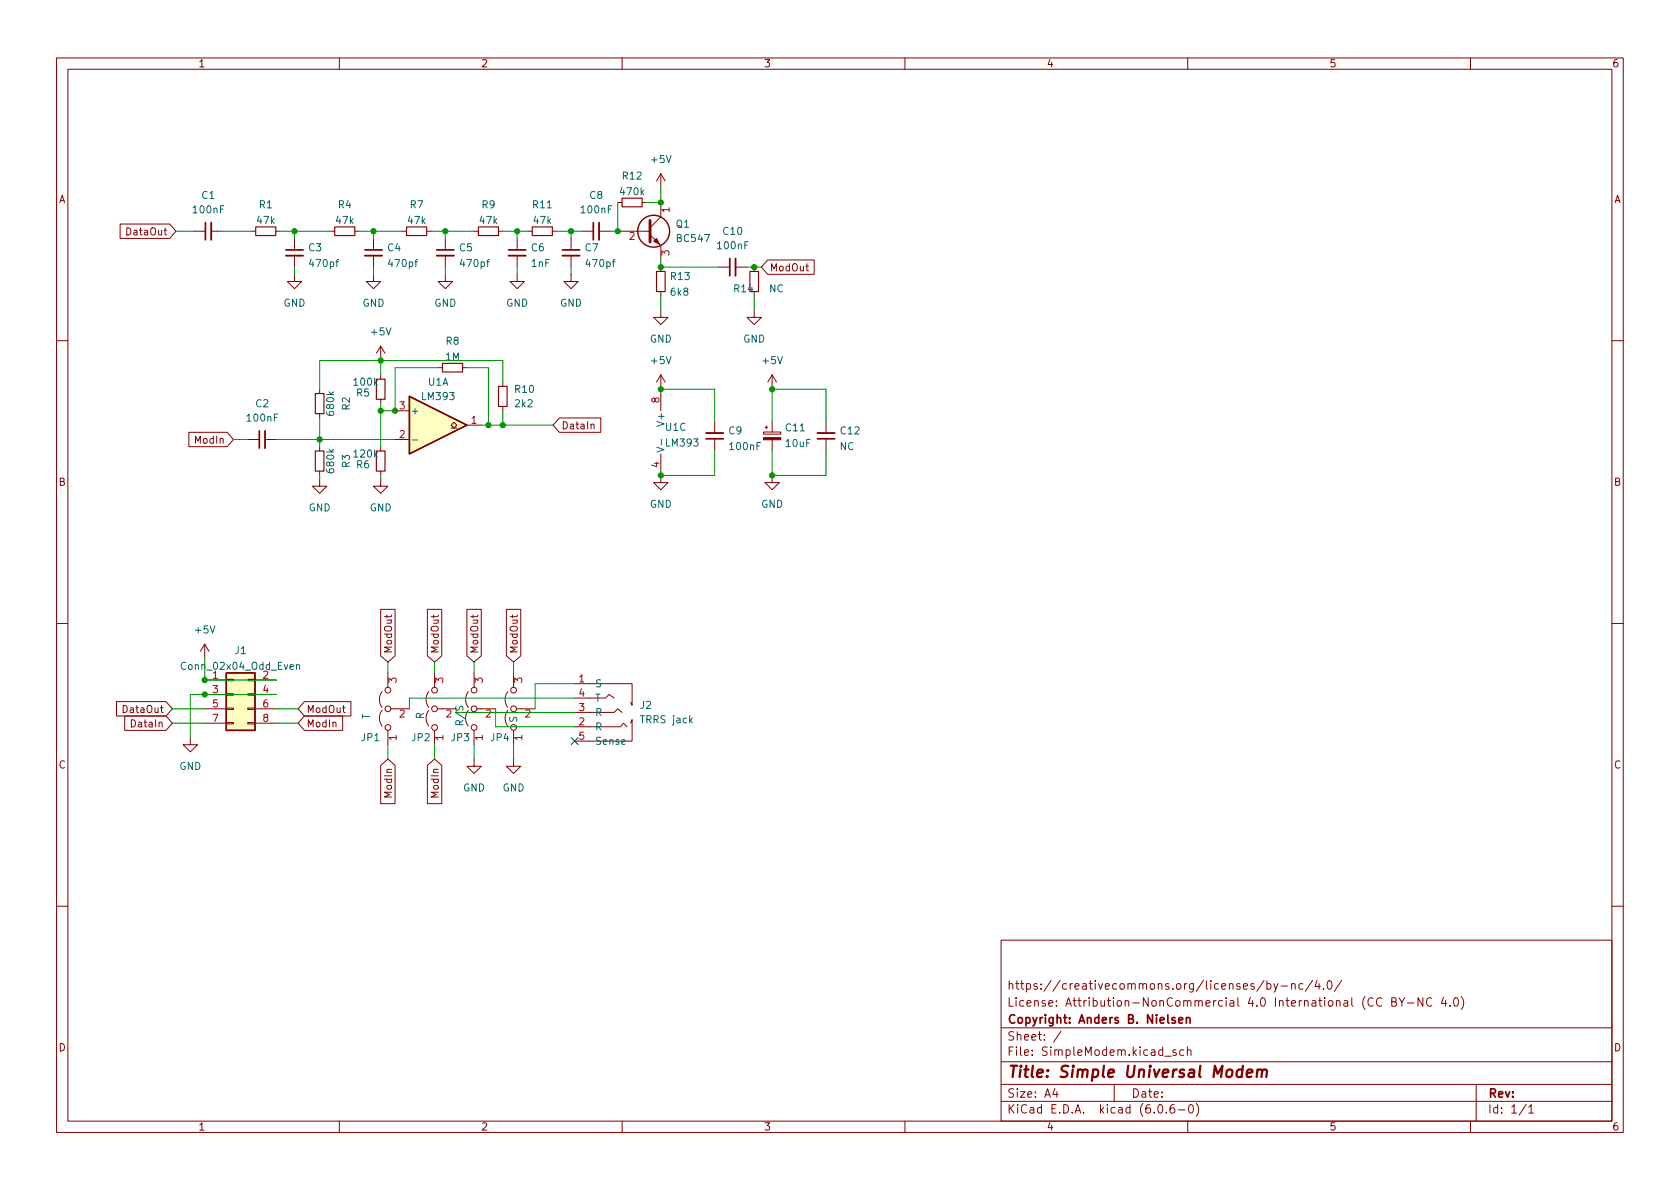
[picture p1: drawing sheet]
<svg xmlns="http://www.w3.org/2000/svg" width="297mm" height="210mm" viewBox="0 0 297 210" stroke-linecap="round" stroke-linejoin="round" font-family="sans-serif">
<g fill="none" stroke="#840000" stroke-width=".18">
<path d="M10 10.2h277v190.1h-277zM12 12.2h273v186.1h-273zM60 10.2v2M110 10.2v2M160 10.2v2M210 10.2v2M260 10.2v2M21.2 39.6h8.8l1.1 1.3-1.1 1.3h-8.8zM109.2 35.8h.8M113.5 35.8h.8M116.8 35.8v2.5l-1.9 2M116.8 30.7v2.6"/>
<path d="M116.8 30.7l-.7 1.3M116.8 30.7l.8 1.3M34.3 40.9h2M37.3 40.9h2.1M44.4 40.9h.8M48.8 40.9h.7M52.1 48.5v1.3h1.2l-1.2 1.2-1.3-1.2h1.3M52.1 42.2v2M52.1 45.2v2M58.4 40.9h.8M62.7 40.9h.8M66 48.5v1.3h1.3l-1.3 1.2-1.2-1.2h1.2"/>
<path d="M66 42.2v2M66 45.2v2M71.1 40.9h.8M75.4 40.9h.8M78.7 48.5v1.3h1.3l-1.3 1.2-1.2-1.2h1.2M78.7 42.2v2M78.7 45.2v2M83.8 40.9h.8M88.1 40.9h.8M91.4 48.5v1.3h1.3l-1.3 1.2-1.2-1.2h1.2M91.4 42.2v2M91.4 45.2v2"/>
<path d="M93.3 40.9h.8M97.7 40.9h.7M101 48.5v1.3h1.2l-1.2 1.2-1.3-1.2h1.3M101 42.2v2M101 45.2v2M102.9 40.9h2M105.9 40.9h2M109.2 40.9h5.7M114.9 41.5l1.9 1.9v2.6M116.8 54.9v1.2h1.3l-1.3 1.3-1.2-1.3h1.2M116.8 47.2v.8M116.8 51.6v.7"/>
<path d="M127 47.2h2M130 47.2h2.1M133.3 54.9v1.2h1.3l-1.3 1.3-1.2-1.3h1.2M133.3 47.2v.8M133.3 51.6v.7M135.7 46h8.3v2.5h-8.3l-1.1-1.3zM142.5 47.1h.5M142.7 46.6v1.1l.3 .2M10 60.2h2M33.4 76.4h6.8l1.1 1.3-1.1 1.3h-6.8zM43.8 77.7h2M46.9 77.7h2"/>
<path d="M56.5 68.8v.8M56.5 73.1v.8M56.5 79v.8M67.3 61.2l-.8 1.3M67.3 61.2v2.5M67.3 66.3v.8M67.3 70.6v.8M67.3 79v.8M67.3 61.2l.8 1.3M69.8 77.7h2.6M69.8 72.6h2.6M77.5 65h.7"/>
<path d="M79.8 75.7h.5l-.5-.5 .5-.5 .5 .5-.5 .5h.5M81.8 65h.7M82.5 75.2h2.6M88.9 67.6v.7M88.9 71.9v.7M98.9 73.9h7.3v2.5h-7.3l-1.1-1.2zM104.5 75.1l.2-.1 .3 .1v.7M116.8 66.3v6.3M116.8 66.3l-.7 1.3M116.8 66.3l.8 1.3M126.4 74.5v2.1M126.4 77.6v2"/>
<path d="M135 76.4h3v.4h-3zM135.3 75.6h.5M135.5 75.3v.5M136.5 66.3l-.7 1.3M136.5 66.3v2.5M136.5 74.5v1.9M136.5 77.8v1.8M136.5 66.3l.8 1.3M146 74.5v2.1M146 77.6v2M285 60.2h2M56.5 84.7v1.3h1.3l-1.3 1.2-1.3-1.2h1.3"/>
<path d="M56.5 83.3v.8M67.3 84.7v1.3h1.3l-1.3 1.2-1.3-1.2h1.3M67.3 83.3v.8M116.8 80.3v5h1.3l-1.3 1.3-1.2-1.3h1.2M136.5 84.1v1.2h1.3l-1.3 1.3-1.2-1.3h1.2M10 110.2h2M36.2 113.9l-.8 1.3M36.2 113.9v2.6M36.2 113.9l.8 1.3M67.3 107.8h2.6v8.2l-1.3 1.1-1.3-1.1zM68.4 108.7v.5M68.6 119v2.5"/>
<path d="M69.2 108.7l-.1 .4h-1.1M75.6 107.8h2.5v8.2l-1.3 1.1-1.2-1.1zM76.7 108.7v.5M76.8 119v2.5M77.5 108.7l-.2 .4h-1.1M82.5 107.8h2.6v8.2l-1.3 1.1-1.3-1.1zM83.6 108.7v.5M83.8 119v2.5M84.5 108.7l-.2 .4h-1.1M89.5 107.8h2.6v8.2l-1.3 1.1-1.3-1.1zM90.6 108.7v.5M90.8 119v2.5"/>
<path d="M91.5 108.7l-.2 .4h-1.1M285 110.2h2M20.6 124.1h8.8l1.1 1.2-1.1 1.3h-8.8zM22.1 126.6h7.3l1.1 1.3-1.1 1.3h-7.3zM33.7 130.4v1.3h1.2l-1.2 1.3-1.3-1.3h1.3M36.2 125.3h3.8M36.2 120.3h3.8M36.2 122.8h3.8M36.2 127.9h3.8M40 127.8h1.3v.2h-1.3zM40 125.2h1.3v.3h-1.3zM40 122.7h1.3v.2h-1.3z"/>
<path d="M40 120.1h1.3v.3h-1.3zM43.8 127.8h1.3v.2h-1.3zM43.8 125.2h1.3v.3h-1.3zM43.8 122.7h1.3v.2h-1.3zM43.8 120.1h1.3v.3h-1.3zM45.1 125.3h3.8M45.1 120.3h3.8M45.1 122.8h3.8M45.1 127.9h3.8M53.8 124.1h8.2v2.5h-8.2l-1.1-1.3zM53.8 126.6h6.8v2.6h-6.8l-1.1-1.3zM60.6 125.2h.4"/>
<path d="M60.7 124.7v1.1l.3 .2M67.3 135.3l1.3-1.1 1.3 1.1v6.8h-2.6zM67.6 125.6a2.26 2.26 0 0 0 0 2.8M67.6 122.3a2.26 2.26 0 0 0 0 2.8M68.6 129.2v2.5M69.1 125.3h3.3M75.6 135.3l1.2-1.1 1.3 1.1v6.8h-2.5zM75.8 125.6a2.26 2.26 0 0 0 0 2.8M75.8 122.3a2.26 2.26 0 0 0 0 2.8M76.8 129.2v2.5M77.3 125.3h3.3M82.8 125.6a2.26 2.26 0 0 0 0 2.8"/>
<path d="M82.8 122.3a2.26 2.26 0 0 0 0 2.8M83.8 134.2v1.3h1.3l-1.3 1.3-1.3-1.3h1.3M83.8 129.2v2.5M84.3 125.3h3.3M89.8 125.6a2.26 2.26 0 0 0 0 2.8M89.8 122.3a2.26 2.26 0 0 0 0 2.8M90.8 134.2v1.3h1.3l-1.3 1.3-1.3-1.3h1.3M90.8 129.2v2.5M91.3 125.3h3.3M101.6 120.9h10.2v3.8l-.3-.5M101.6 123.4h5.5l.6-.6 .9 .6M101.6 126h7l.6-.7 .8 .7"/>
<path d="M101.6 128.5h8.1l.5-.6 .7 .6M111.5 127.9l.3-.7v3.9h-10.2M10 160.2h2M177 166.3h108v32h-108zM223.5 173.4l-1.3 1.9M224 174l.4-.1 .3 .3v.4l-.1 .3h-.6M224 173.4v1.5M225.2 173.9l.4 1M225.9 173.9l-.5 1.4-.2 .1M226.5 174.4h1.1M228.4 174.1l.2-.2 .3 .1 .1 .9M228.4 173.9v1"/>
<path d="M230.4 174l-.5-.1-.3 .3v.4l.2 .3h.6M232.1 173.4l-1.3 1.9M232.9 173.4l-.4 1h.9M233.2 173.9v1M234 174.8v.1M234.8 173.6l.2-.2a.81 .81 0 0 1 .6 .7 .81 .81 0 0 1-.3 .8h-.2a.81 .81 0 0 1-.3-1.3zM237.2 173.4l-1.3 1.9M244.3 176.6a.6 .6 0 0 0-.8 0 .6 .6 0 0 0-.1 .7 .56 .56 0 0 0 .3 .6 .56 .56 0 0 0 .6-.1M246.1 177.1h.6l.2-.2-.2-.4-.6-.1v1.5h.5l.3-.3a.39 .39 0 0 0-.3-.5M247.4 176.4l.5 .8 .5-.8M247.9 177.2v.7M248.9 177.4h1.1"/>
<path d="M251.6 176.4v1.5l-.9-1.5v1.5M253.1 176.6a.6 .6 0 0 0-.7 0 .6 .6 0 0 0-.2 .7 .56 .56 0 0 0 .3 .6 .56 .56 0 0 0 .6-.1M255.2 176.4l-.3 1h.9M255.6 176.9v1M256.4 177.8v.1M257.2 176.5l.2-.1a.81 .81 0 0 1 .5 .7 .81 .81 0 0 1-.3 .8h-.1a.81 .81 0 0 1-.6-.6 .81 .81 0 0 1 .3-.8zM258.4 176.2a1.72 1.72 0 0 1 0 2.3M285 160.2h2M60 198.3v2M110 198.3v2M160 198.3v2M177 194.8h108"/>
<path d="M177 191.8h108M177 187.8h108M177 181.8h108M186.5 192.5l-.4 1h1M186.9 193v1M187.6 182.4l-1.3 1.9M197 191.8v3M204.9 195.4l.2-.1a.81 .81 0 0 1 .6 .7 .81 .81 0 0 1-.3 .8h-.2a.81 .81 0 0 1-.6-.6 .81 .81 0 0 1 .3-.8zM205.9 186.8h1.2M206.2 196.7v.1M207.6 195.3a.59 .59 0 0 0-.7 .7v.5l.1 .3h.4l.2-.1 .1-.5-.1-.2-.5-.1-.2 .3M207.9 185.7l-.3-.1-.2 .2v.3l.5 .1v.4h-.5"/>
<path d="M208.4 196.3h1.1M209.3 185.7l-.4-.1-.3 .3v.4l.1 .3h.6M209.9 185.8l.2-.2 .4 .1 .1 .9M209.9 185.1v1.5M210 198.3v2M210.4 195.4l.1-.1a.81 .81 0 0 1 .6 .7 .81 .81 0 0 1-.3 .8h-.2a.81 .81 0 0 1-.5-.6 .81 .81 0 0 1 .3-.8zM211.5 195.1a1.72 1.72 0 0 1 0 2.3M260 198.3v2M261 191.8v6.5M269.9 195.3l-1.3 1.9M270.3 195.8l.4-.5v1.5M270.3 196.8h.9"/>
<circle cx="68.6" cy="125.3" r=".51"/>
<circle cx="68.6" cy="122" r=".51"/>
<circle cx="68.6" cy="128.6" r=".51"/>
<circle cx="76.8" cy="125.3" r=".51"/>
<circle cx="76.8" cy="122" r=".51"/>
<circle cx="76.8" cy="128.6" r=".51"/>
<circle cx="83.8" cy="125.3" r=".51"/>
<circle cx="83.8" cy="122" r=".51"/>
<circle cx="83.8" cy="128.6" r=".51"/>
<circle cx="90.8" cy="125.3" r=".51"/>
<circle cx="90.8" cy="122" r=".51"/>
<circle cx="90.8" cy="128.6" r=".51"/>
</g>
<path d="M219.7 189.2a.66 .66 0 0 0-1 .3l-.1 .6 .2 .3 .1 .1 .6-.1M219.8 188.5l-.3 2M220.5 189.8l.9-.2v-.4l-.6-.1-.3 .3v1l.2 .1 .5-.1M222.3 189.3a.49 .49 0 0 1 .9 .1l-.2 1.1M222.3 189.1l-.1 1.4M223.2 189.4a.5 .5 0 0 1 .8-.2l-.1 1.3" fill="none" stroke="#840000" stroke-width=".4"/>
<g fill="none" stroke="#840000" stroke-width=".3">
<path d="M36.3 39.4v3M104.9 39.4v3M50.5 44.2h3.1M64.5 44.2h3.1M77.2 44.2h3.1M89.9 44.2h3.1M99.4 44.2h3.1M129 45.7v3.1M45.8 76.2v3M124.8 77.6h3.1M144.5 77.6h3.1M209.8 179.9v1"/>
<path d="M207.8 180l-.4-.1-.2 .2 .1 .3 .5 .1v.4h-.6M208.4 180.4l.7-.1v-.3l-.5-.1-.2 .2 .1 .8h.6M209.8 180.1l.2-.2 .3 .1 .1 .9"/>
</g>
<g fill="none" stroke="#840000" stroke-width=".2">
<path d="M110 35h3.5v1.6h-3.5zM45.2 40.1h3.6v1.6h-3.6zM59.2 40.1h3.5v1.6h-3.5zM71.9 40.1h3.5v1.6h-3.5zM84.6 40.1h3.5v1.6h-3.5zM94.1 40.1h3.6v1.6h-3.6zM116.1 48h1.5v3.6h-1.5zM132.6 48h1.5v3.6h-1.5zM55.8 69.6h1.5v3.5h-1.5zM55.8 79.8h1.5v3.5h-1.5zM66.5 67.1h1.6v3.5h-1.6zM66.5 79.8h1.6v3.5h-1.6z"/>
<path d="M78.2 64.3h3.6v1.5h-3.6zM88.1 68.3h1.6v3.6h-1.6z"/>
</g>
<path d="M37.3 39.4v3M105.9 39.4v3M50.5 45.2h3.1M64.5 45.2h3.1M77.2 45.2h3.1M89.9 45.2h3.1M99.4 45.2h3.1M130 45.7v3.1M46.9 76.2v3M124.8 76.6h3.1M144.5 76.6h3.1" fill="none" stroke="#840000" stroke-width=".33"/>
<path d="M114.9 39v3.8" fill="none" stroke="#840000" stroke-width=".51"/>
<g fill="#840000" stroke="#840000" stroke-width=".18">
<path d="M115.6 42.7l.5-.5 .5 1z"/>
<path d="M135 77.4h3v.4h-3z"/>
</g>
<g fill="none" stroke="#840000" stroke-width=".25">
<path d="M72.4 70.1l10.1 5.1-10.1 5.1zM40 119h5.1v10.2h-5.1z"/>
<circle cx="115.6" cy="40.9" r="2.82"/>
</g>
<g fill="#ffffc2" stroke="#ffffc2" stroke-width=".18">
<path d="M40 119h5.1v10.2h-5.1z"/>
<path d="M72.4 70.1l10.1 5.1-10.1 5.1z"/>
</g>
<path d="M72.9 77.8h1M116.1 79.1l1.3 .4-1.3 .4M116.9 77.7v1M52.4 117.7l.2-.2 .3 .1 .1 .8M52.4 117.5v.9" fill="none" stroke="#006464" stroke-width=".18"/>
<g fill="none" stroke="#009600" stroke-width=".18">
<path d="M109.2 35.8v5.1h-1.3M116.8 33.3v2.5h-2.5M31.1 40.9h3.2M39.4 40.9h5M49.5 40.9h8.9M52.1 40.9v1.3M52.1 47.2v1.3M63.5 40.9h7.6M66 40.9v1.3M66 47.2v1.3M76.2 40.9h7.6M78.7 40.9v1.3"/>
<path d="M78.7 47.2v1.3M88.9 40.9h4.4M91.4 40.9v1.3M91.4 47.2v1.3M98.4 40.9h4.5M101 40.9v1.3M101 47.2v1.3M116.8 46v1.2h10.2M116.8 52.3v2.6M132.1 47.2h2.5M133.3 52.3v2.6M41.3 77.7h2.5"/>
<path d="M48.9 77.7h20.9M56.5 73.9v5.1M67.3 63.7v2.6M67.3 71.4v7.6M77.5 65h-7.7v7.6h-2.5M82.5 65h3.9v10.2M85.1 75.2h12.7M88.9 67.6v-3.9h-32.4v5.1M88.9 72.6v2.6M116.8 68.8h9.6v5.7M126.4 79.6v4.5h-9.6M136.5 79.6v4.5h9.5v-4.5"/>
<path d="M136.5 74.5v-5.7h9.5v5.7M56.5 84.1v.6M67.3 84.1v.6M36.2 116.5v3.8h12.7M68.6 117.1v1.9M76.8 117.1v1.9M83.8 117.1v1.9M90.8 117.1v1.9M30.5 127.9h5.7M30.5 125.3h5.7M48.9 122.8h-15.2v7.6M48.9 127.9h3.8"/>
<path d="M48.9 125.3h3.8M68.6 131.7v2.5M76.8 131.7v2.5M80.6 126h21M83.8 131.7v2.5M87.6 125.3v3.2h14M90.8 131.7v2.5M101.6 123.4h-29.2v1.9M101.6 120.9h-7v4.4"/>
</g>
<path d="M101 130.4l1.2 1.3M102.2 130.4l-1.2 1.3" fill="none" stroke="#000084" stroke-width=".18"/>
<g fill="#009600" stroke="#009600" stroke-width=".18">
<circle cx="86.4" cy="75.2" r=".46"/>
<circle cx="88.9" cy="75.2" r=".46"/>
<circle cx="78.7" cy="40.9" r=".46"/>
<circle cx="91.4" cy="40.9" r=".46"/>
<circle cx="101" cy="40.9" r=".46"/>
<circle cx="67.3" cy="72.6" r=".46"/>
<circle cx="56.5" cy="77.7" r=".46"/>
<circle cx="116.8" cy="84.1" r=".46"/>
<circle cx="116.8" cy="47.2" r=".46"/>
<circle cx="109.2" cy="40.9" r=".46"/>
<circle cx="133.3" cy="47.2" r=".46"/>
<circle cx="116.8" cy="68.8" r=".46"/>
<circle cx="136.5" cy="68.8" r=".46"/>
<circle cx="116.8" cy="35.8" r=".46"/>
<circle cx="136.5" cy="84.1" r=".46"/>
<circle cx="36.2" cy="122.8" r=".46"/>
<circle cx="36.2" cy="120.3" r=".46"/>
<circle cx="66" cy="40.9" r=".46"/>
<circle cx="52.1" cy="40.9" r=".46"/>
<circle cx="69.8" cy="72.6" r=".46"/>
<circle cx="67.3" cy="63.7" r=".46"/>
</g>
<text font-size="2.8" fill="#840000" x="178" y="190.6">Title: Simple Universal Modem</text>
<g font-size="2.1" fill="#840000">
<text x="178" y="178">License: Attribution-NonCommercial 4.0 International (CC BY-NC 4.0)</text>
<text x="178" y="175">https://creativecommons.org/licenses/by-nc/4.0/</text>
<text x="178" y="184">Sheet: /</text>
<text x="178" y="181">Copyright: Anders B. Nielsen</text>
<text x="178" y="186.7">File: SimpleModem.kicad_sch</text>
<text x="178" y="196.9">KiCad E.D.A. kicad (6.0.6-0)</text>
<text x="178" y="194.1">Size: A4</text>
<text x="200" y="194.1">Date:</text>
<text x="263" y="194.1">Rev:</text>
<text x="263" y="196.9">Id: 1/1</text>
</g>
<g font-size="1.8" fill="#840000">
<text x="35" y="11.9">1</text>
<text x="85" y="11.9">2</text>
<text x="135" y="11.9">3</text>
<text x="185" y="11.9">4</text>
<text x="235" y="11.9">5</text>
<text x="285" y="11.9">6</text>
<text x="10.3" y="35.9">A</text>
<text x="285.3" y="35.9">A</text>
<text x="22.8" y="41.6">DataOut</text>
<text x="136" y="48">ModOut</text>
<text x="99.2" y="75.9">DataIn</text>
<text x="34.6" y="78.4">ModIn</text>
<text x="10.3" y="85.9">B</text>
<text x="285.3" y="85.9">B</text>
<text x="69.3" y="115.7" transform="rotate(-90 69.3 115.7)">ModOut</text>
<text x="77.6" y="115.7" transform="rotate(-90 77.6 115.7)">ModOut</text>
<text x="84.5" y="115.7" transform="rotate(-90 84.5 115.7)">ModOut</text>
<text x="91.5" y="115.7" transform="rotate(-90 91.5 115.7)">ModOut</text>
<text x="22.2" y="126.1">DataOut</text>
<text x="23.6" y="128.6">DataIn</text>
<text x="54.1" y="126.1">ModOut</text>
<text x="54.1" y="128.6">ModIn</text>
<text x="10.3" y="135.9">C</text>
<text x="285.3" y="135.9">C</text>
<text x="69.3" y="140.9" transform="rotate(-90 69.3 140.9)">ModIn</text>
<text x="77.6" y="140.9" transform="rotate(-90 77.6 140.9)">ModIn</text>
<text x="10.3" y="185.9">D</text>
<text x="285.3" y="185.9">D</text>
<text x="35" y="199.9">1</text>
<text x="85" y="199.9">2</text>
<text x="135" y="199.9">3</text>
<text x="185" y="199.9">4</text>
<text x="235" y="199.9">5</text>
<text x="285" y="199.9">6</text>
</g>
<g font-size="1.8" fill="#006464">
<text x="115.2" y="28.8">+5V</text>
<text x="35.7" y="35.2">C1</text>
<text x="104.3" y="35.2">C8</text>
<text x="109.8" y="34.5">470k</text>
<text x="110.1" y="31.7">R12</text>
<text x="34.3" y="37.7">100nF</text>
<text x="45.5" y="39.6">47k</text>
<text x="45.9" y="36.8">R1</text>
<text x="59.5" y="39.6">47k</text>
<text x="59.8" y="36.8">R4</text>
<text x="72.2" y="39.6">47k</text>
<text x="72.5" y="36.8">R7</text>
<text x="84.9" y="39.6">47k</text>
<text x="85.2" y="36.8">R9</text>
<text x="94.3" y="36.8">R11</text>
<text x="94.4" y="39.6">47k</text>
<text x="102.9" y="37.7">100nF</text>
<text x="119.5" y="40.3">Q1</text>
<text x="127.9" y="41.5">C10</text>
<text x="54.6" y="44.4">C3</text>
<text x="54.9" y="47.2">470pf</text>
<text x="68.6" y="44.4">C4</text>
<text x="68.9" y="47.2">470pf</text>
<text x="81.3" y="44.4">C5</text>
<text x="81.6" y="47.2">470pf</text>
<text x="94" y="44.4">C6</text>
<text x="94" y="47.2">1nF</text>
<text x="103.5" y="44.4">C7</text>
<text x="103.8" y="47.2">470pf</text>
<text x="119.8" y="42.8">BC547</text>
<text x="127" y="44.1">100nF</text>
<text x="118.6" y="49.5">R13</text>
<text x="118.7" y="52.3">6k8</text>
<text x="129.8" y="51.7">R14</text>
<text x="136" y="51.7">NC</text>
<text x="50.1" y="54.2">GND</text>
<text x="64.1" y="54.2">GND</text>
<text x="65.7" y="59.3">+5V</text>
<text x="76.8" y="54.2">GND</text>
<text x="89.5" y="54.2">GND</text>
<text x="99" y="54.2">GND</text>
<text x="78.8" y="63.7">1M</text>
<text x="78.9" y="61">R8</text>
<text x="114.9" y="60.6">GND</text>
<text x="115.2" y="64.4">+5V</text>
<text x="131.4" y="60.6">GND</text>
<text x="134.9" y="64.4">+5V</text>
<text x="62.7" y="68.2">100k</text>
<text x="63.1" y="70.1">R5</text>
<text x="74.7" y="70.7">LM393</text>
<text x="75.7" y="68.2">U1A</text>
<text x="91.1" y="69.5">R10</text>
<text x="43.8" y="74.5">100nF</text>
<text x="45.2" y="72">C2</text>
<text x="59.1" y="73.3" transform="rotate(-90 59.1 73.3)">680k</text>
<text x="61.9" y="72.5" transform="rotate(-90 61.9 72.5)">R2</text>
<text x="72.5" y="73.3">+</text>
<text x="91.1" y="72">2k2</text>
<text x="117.5" y="75" transform="rotate(-90 117.5 75)">V+</text>
<text x="117.7" y="76.2">U1C</text>
<text x="128.9" y="76.8">C9</text>
<text x="139" y="76.3">C11</text>
<text x="148.7" y="76.8">C12</text>
<text x="59.1" y="83.5" transform="rotate(-90 59.1 83.5)">680k</text>
<text x="61.9" y="82.7" transform="rotate(-90 61.9 82.7)">R3</text>
<text x="62.7" y="80.9">120k</text>
<text x="63.1" y="82.8">R6</text>
<text x="117.9" y="78.9">LM393</text>
<text x="129.1" y="79.6">100nF</text>
<text x="139" y="79">10uF</text>
<text x="148.5" y="79.6">NC</text>
<text x="114.9" y="89.8">GND</text>
<text x="134.6" y="89.8">GND</text>
<text x="54.5" y="90.4">GND</text>
<text x="65.3" y="90.4">GND</text>
<text x="34.6" y="112">+5V</text>
<text x="32.5" y="118.4">Conn_02x04_Odd_Even</text>
<text x="41.6" y="115.7">J1</text>
<text x="105.2" y="121.5">S</text>
<text x="105.2" y="124.1">T</text>
<text x="113.2" y="125.3">J2</text>
<text x="63.9" y="131.1">JP1</text>
<text x="65.4" y="127.2" transform="rotate(-90 65.4 127.2)">T</text>
<text x="72.8" y="131.1">JP2</text>
<text x="74.9" y="127.2" transform="rotate(-90 74.9 127.2)">R</text>
<text x="79.8" y="131.1">JP3</text>
<text x="86.8" y="131.1">JP4</text>
<text x="91.4" y="127.8" transform="rotate(-90 91.4 127.8)">S</text>
<text x="105.2" y="129.2">R</text>
<text x="105.2" y="126.6">R</text>
<text x="105.2" y="131.7">Sense</text>
<text x="113.5" y="127.9">TRRS jack</text>
<text x="31.7" y="136.1">GND</text>
<text x="81.9" y="139.9">GND</text>
<text x="88.8" y="139.9">GND</text>
</g>
<g font-size="1.8" fill="#a90000">
<text x="118.4" y="37.6" transform="rotate(-90 118.4 37.6)">1</text>
<text x="111.3" y="42.4">2</text>
<text x="118.4" y="45.2" transform="rotate(-90 118.4 45.2)">3</text>
<text x="116.6" y="71.2" transform="rotate(-90 116.6 71.2)">8</text>
<text x="70.6" y="77.5">2</text>
<text x="70.6" y="72.4">3</text>
<text x="83.3" y="74.9">1</text>
<text x="116.6" y="82.7" transform="rotate(-90 116.6 82.7)">4</text>
<text x="37.6" y="120">1</text>
<text x="37.6" y="122.5">3</text>
<text x="37.6" y="125.1">5</text>
<text x="46.5" y="120">2</text>
<text x="46.5" y="122.5">4</text>
<text x="46.5" y="125.1">6</text>
<text x="70.1" y="120.8" transform="rotate(-90 70.1 120.8)">3</text>
<text x="78.4" y="120.8" transform="rotate(-90 78.4 120.8)">3</text>
<text x="85.3" y="120.8" transform="rotate(-90 85.3 120.8)">3</text>
<text x="92.3" y="120.8" transform="rotate(-90 92.3 120.8)">3</text>
<text x="102.4" y="120.6">1</text>
<text x="102.4" y="125.7">3</text>
<text x="102.4" y="123.2">4</text>
<text x="37.6" y="127.6">7</text>
<text x="46.5" y="127.6">8</text>
<text x="70.1" y="130.9" transform="rotate(-90 70.1 130.9)">1</text>
<text x="70.6" y="126.9">2</text>
<text x="78.4" y="130.9" transform="rotate(-90 78.4 130.9)">1</text>
<text x="78.9" y="126.9">2</text>
<text x="85.3" y="130.9" transform="rotate(-90 85.3 130.9)">1</text>
<text x="85.9" y="126.9">2</text>
<text x="92.3" y="130.9" transform="rotate(-90 92.3 130.9)">1</text>
<text x="92.9" y="126.9">2</text>
<text x="102.4" y="128.3">2</text>
<text x="102.4" y="130.8">5</text>
</g>
<text font-size="1.8" fill="#009600" x="81.9" y="128" transform="rotate(-90 81.9 128)">R/S</text>
</svg>
